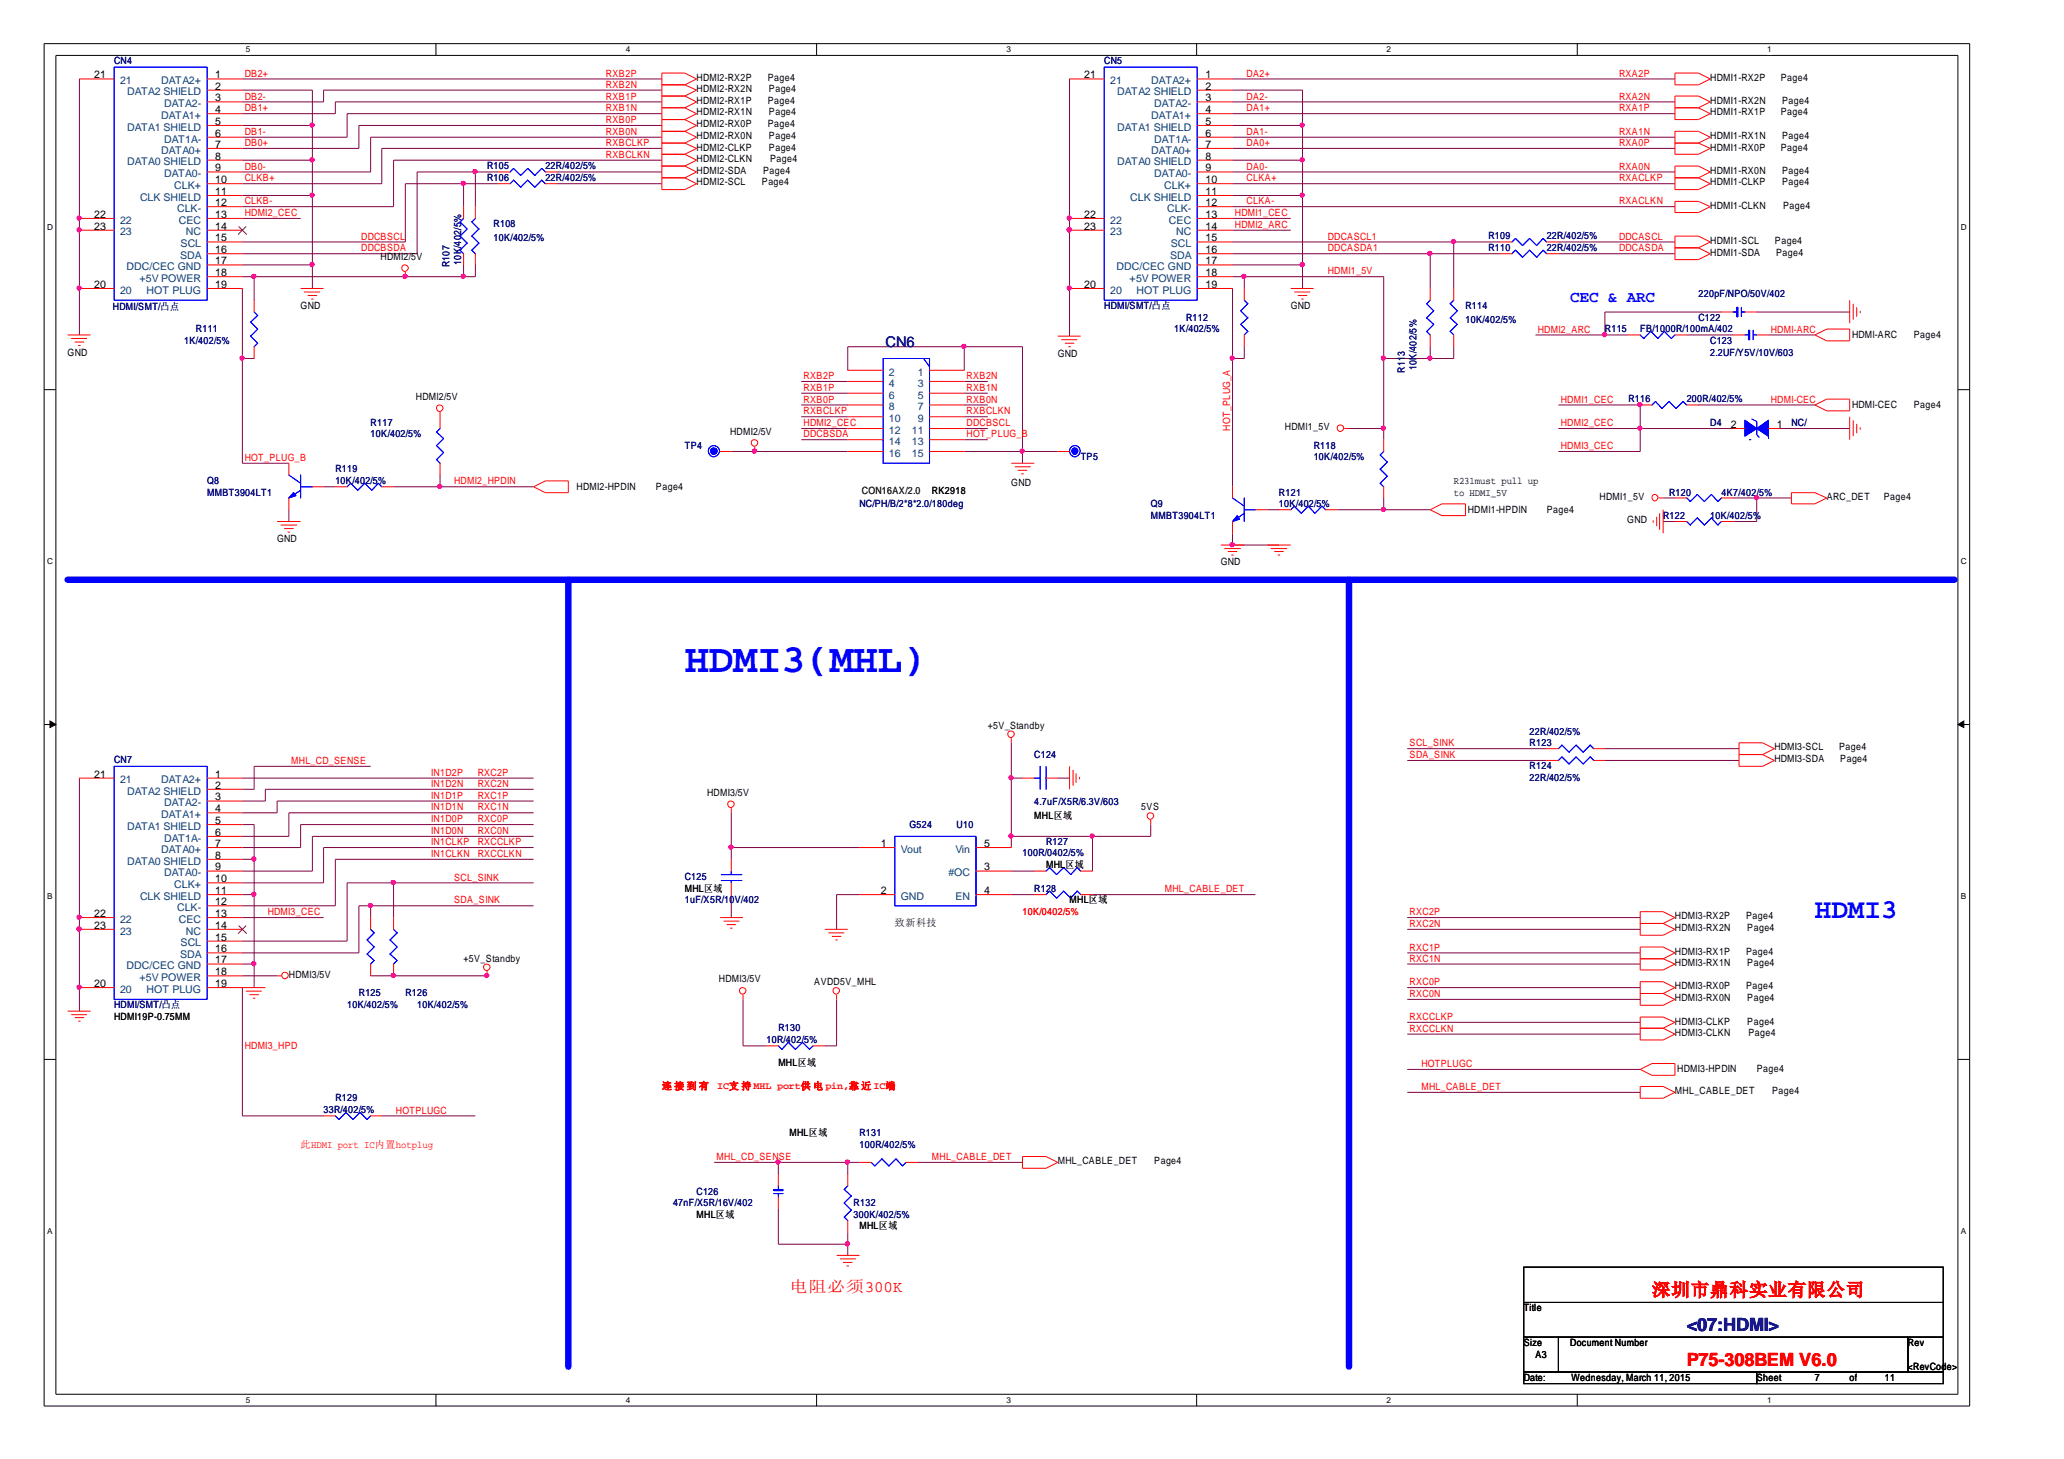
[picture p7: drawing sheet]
<svg xmlns="http://www.w3.org/2000/svg" width="297mm" height="210mm" viewBox="0 0 297 210" stroke-linecap="round" stroke-linejoin="round" font-family="sans-serif">
<path d="M6.3 6.3h277.2v196h-277.2zM8 8h273.8v192.6h-273.8z" fill="none" stroke="#000" stroke-width=".14"/>
<g fill="#fff">
<path d="M35.4 6.4h.6v1.4h-.6z"/>
<path d="M35.4 200.8h.6v1.3h-.6z"/>
</g>
<path d="M62.7 6.3v1.7M62.7 200.6v1.7" fill="none" stroke="#000" stroke-width=".14"/>
<g fill="#fff">
<path d="M90.1 6.4h.6v1.4h-.6z"/>
<path d="M90.1 200.8h.6v1.3h-.6z"/>
</g>
<path d="M117.5 6.3v1.7M117.5 200.6v1.7" fill="none" stroke="#000" stroke-width=".14"/>
<g fill="#fff">
<path d="M144.9 6.4h.6v1.4h-.6z"/>
<path d="M144.9 200.8h.6v1.3h-.6z"/>
</g>
<path d="M172.2 6.3v1.7M172.2 200.6v1.7" fill="none" stroke="#000" stroke-width=".14"/>
<g fill="#fff">
<path d="M199.6 6.4h.6v1.4h-.6z"/>
<path d="M199.6 200.8h.6v1.3h-.6z"/>
</g>
<path d="M227 6.3v1.7M227 200.6v1.7" fill="none" stroke="#000" stroke-width=".14"/>
<g fill="#fff">
<path d="M254.3 6.4h.6v1.4h-.6z"/>
<path d="M254.3 200.8h.6v1.3h-.6z"/>
<path d="M6.8 32h.7v1.4h-.7z"/>
<path d="M282.2 32h.8v1.4h-.8z"/>
<path d="M6.8 80.1h.7v1.4h-.7z"/>
<path d="M282.2 80.1h.8v1.4h-.8z"/>
</g>
<path d="M6.3 56.1h1.7M281.8 56.1h1.7" fill="none" stroke="#000" stroke-width=".14"/>
<g fill="#fff">
<path d="M6.8 128.3h.7v1.3h-.7z"/>
<path d="M282.2 128.3h.8v1.3h-.8z"/>
</g>
<path d="M6.3 104.2h1.7M281.8 104.2h1.7" fill="none" stroke="#000" stroke-width=".14"/>
<g fill="#000" stroke="#000" stroke-width=".14">
<path d="M7.2 103.7l.8 .5-.8 .5z" fill-rule="evenodd"/>
<path d="M281.8 104.2l.8-.5v1z" fill-rule="evenodd"/>
</g>
<g fill="#fff">
<path d="M6.8 176.5h.7v1.3h-.7z"/>
<path d="M282.2 176.5h.8v1.3h-.8z"/>
</g>
<path d="M6.3 152.4h1.7M281.8 152.4h1.7M219.3 182.3h60.4v5.1h-60.4zM219.3 187.4h60.4v5h-60.4zM219.3 192.4h5v5h-5zM219.3 197.4h33.5v1.7h-33.5zM224.3 192.4h50.3v5h-50.3zM252.8 197.4h26.9v1.7h-26.9zM274.6 192.4h5.1v5h-5.1z" fill="none" stroke="#000" stroke-width=".14"/>
<g fill="none" stroke="#800040" stroke-width=".14">
<path d="M11.4 11.4v36.8M34.9 13h10.1v28.5M34.9 11.4h60.3M34.9 18h10.1M95.2 19.7h-41.9v5h-18.4M95.2 13h-48.6v1.7h-11.7M95.2 14.7h-46.9v1.7h-13.4M95.2 16.4h-45.2v3.3h-15.1M95.2 18h-43.6v3.4h-16.7M153.9 11.4v37M177.4 11.4h63.6M177.4 19.7h63.6"/>
<path d="M177.4 13h10.1v28.5M177.4 18h10.1M177.4 14.7h63.6M177.4 16.4h63.6M34.9 23h10.1M34.9 38.1h10.1M34.9 28.1h10.1M34.9 31.4h8.4M36.6 39.8v3.4M66.7 26.4v3.3M66.7 38.1v1.7M68.4 38.1v1.7h-33.5"/>
<path d="M68.4 24.7v5M71.7 26.4h-13.4v8.4h-23.4M71.7 24.7h-11.7v11.8h-25.1M80.1 26.4h15.1M80.1 24.7h15.1M95.2 23h-38.6v6.7h-21.7M95.2 21.4h-40.3v5h-20M177.4 39.8h21.7v23.5M177.4 26.4h63.6M177.4 24.7h63.6M177.4 36.5h38.5M177.4 21.4h63.6"/>
<path d="M177.4 23h10.1M177.4 29.7h63.6M177.4 34.8h38.5M177.4 38.1h10.1M177.4 28.1h10.1M177.4 31.4h8.4M177.4 33.1h8.4M179.1 39.8v1.7M205.8 36.5v5M209.2 34.8v6.7M224.3 36.5h16.7M224.3 34.8h16.7"/>
<path d="M34.9 51.6h1.7M34.9 41.5v25.1h6.7M115.3 58.3h6.7M115.3 54.9h6.7M115.3 56.6h6.7M115.3 60h6.7M122 53.3v-3.4h25.2v16.7M138.8 58.3h3.4M138.8 49.9v3.4M138.8 54.9h3.4M138.8 56.6h3.4M138.8 60h3.4"/>
<path d="M177.4 41.5v28.5M179.1 49.9v1.7h-1.7M205.8 49.9v1.7M209.2 49.9v1.7h-10.1M221 48.2h13.4M224.3 58.3h11.8v6.7h-11.8M242.7 48.2h6.7M244.4 58.3h16.8M247.7 44.9h-16.7v3.3M252.8 44.9h13.4M254.5 48.2h6.7M41.6 73.3v1.7"/>
<path d="M46.6 70h1.7M56.6 70h20.2M63.3 68.3v1.7M105.2 65h16.8M115.3 61.7h6.7M115.3 63.3h6.7M138.8 61.7h3.4M138.8 65h13.4M138.8 63.3h3.4M177.4 76.7v1.7h6.7M182.4 73.3h1.7M192.4 73.3h13.4"/>
<path d="M194.1 61.7h5M199.1 71.6v1.7M224.3 61.7h25.1M239.4 75h1.6M239.4 71.6h1.6M249.4 71.6h8.4M252.8 71.6v3.4h-3.4M256.1 61.7h10.1M11.4 111.9v33.6M34.9 111.9h41.9M34.9 118.6h1.7v23.5M53.3 110.3h-16.7v3.3h-1.7"/>
<path d="M76.8 113.6h-38.6v1.6h-3.3M76.8 115.2h-36.9v1.7h-5M76.8 116.9h-35.2v3.4h-6.7M76.8 118.6h-33.5v3.3h-8.4M105.2 116.9v6.7M145.5 111.9h1.7M145.5 106.9v15M152.2 111.9h1.7M165.6 118.6v1.7h-20.1M202.5 107.7h20.1M202.5 109.4h20.1M231 107.7h19.3"/>
<path d="M231 109.4h19.3M34.9 123.6h1.7M34.9 138.7h1.7M34.9 128.7h1.7M34.9 132h11.7M53.3 130.3v1.7M56.6 127v5M76.8 123.6h-28.5v6.7h-13.4M76.8 130.3h-25.2v6.8h-16.7M76.8 120.3h-31.8v5h-10.1M76.8 121.9h-30.2v5.1h-11.7M76.8 127h-26.8v8.4h-15.1"/>
<path d="M105.2 121.9h18.5M105.2 128.7v3.3M123.7 128.7h-3.3v5M145.5 125.3h3.3M145.5 128.7h3.3M157.2 128.7h23.5M157.2 120.3v5M202.5 138.7h33.6M202.5 132h33.6M202.5 137.1h33.6M202.5 133.7h33.6M34.9 142.1v18.4h11.7"/>
<path d="M34.9 140.4h5M53.3 140.4h16.8M106.9 143.8v6.7h3.4M120.4 143.8v6.7h-1.7M202.5 147.1h33.6M202.5 143.8h33.6M202.5 142.1h33.6M202.5 148.8h33.6M202.5 153.9h33.6M202.5 157.2h33.6M54.9 160.5h13.5M102.8 167.2h20.9"/>
<path d="M112 167.2v1.7M112 173.9v5.1h10M122 167.2v1.7M122 177.3v3.3M132.1 167.2h15.1"/>
</g>
<g fill="#f0f" stroke="#f0f" stroke-width=".14">
<circle cx="199.1" cy="61.6" r=".31"/>
<circle cx="236" cy="58.2" r=".31"/>
<circle cx="11.4" cy="133.6" r=".31"/>
<circle cx="11.4" cy="132" r=".31"/>
<circle cx="11.4" cy="142" r=".31"/>
<circle cx="36.5" cy="138.6" r=".31"/>
<circle cx="36.5" cy="128.7" r=".31"/>
<circle cx="36.5" cy="123.6" r=".31"/>
<circle cx="53.3" cy="130.3" r=".31"/>
<circle cx="56.6" cy="127" r=".31"/>
<circle cx="70.1" cy="140.3" r=".31"/>
<circle cx="56.6" cy="140.3" r=".31"/>
<circle cx="34.8" cy="51.5" r=".31"/>
<circle cx="44.9" cy="28.1" r=".31"/>
<circle cx="44.9" cy="18" r=".31"/>
<circle cx="44.9" cy="23" r=".31"/>
<circle cx="58.3" cy="39.8" r=".31"/>
<circle cx="36.5" cy="39.8" r=".31"/>
<circle cx="44.9" cy="38.1" r=".31"/>
<circle cx="66.7" cy="39.8" r=".31"/>
<circle cx="205.8" cy="51.5" r=".31"/>
<circle cx="63.3" cy="70" r=".31"/>
<circle cx="66.7" cy="26.4" r=".31"/>
<circle cx="11.4" cy="33.1" r=".31"/>
<circle cx="11.4" cy="41.4" r=".31"/>
<circle cx="11.4" cy="31.4" r=".31"/>
<circle cx="187.4" cy="28.1" r=".31"/>
<circle cx="236" cy="61.6" r=".31"/>
<circle cx="199.1" cy="51.5" r=".31"/>
<circle cx="177.3" cy="51.5" r=".31"/>
<circle cx="199.1" cy="73.3" r=".31"/>
<circle cx="209.2" cy="34.8" r=".31"/>
<circle cx="205.8" cy="36.5" r=".31"/>
<circle cx="187.4" cy="18" r=".31"/>
<circle cx="187.4" cy="38.1" r=".31"/>
<circle cx="179" cy="39.8" r=".31"/>
<circle cx="187.4" cy="23" r=".31"/>
<circle cx="68.4" cy="24.7" r=".31"/>
<circle cx="153.9" cy="33.1" r=".31"/>
<circle cx="153.9" cy="41.4" r=".31"/>
<circle cx="153.9" cy="31.4" r=".31"/>
<circle cx="252.8" cy="71.6" r=".31"/>
<circle cx="230.9" cy="48.1" r=".31"/>
<circle cx="157.2" cy="120.3" r=".31"/>
<circle cx="145.5" cy="120.3" r=".31"/>
<circle cx="145.5" cy="111.9" r=".31"/>
<circle cx="105.2" cy="121.9" r=".31"/>
<circle cx="122" cy="167.2" r=".31"/>
<circle cx="112" cy="167.2" r=".31"/>
<circle cx="122" cy="178.9" r=".31"/>
<circle cx="147.1" cy="64.9" r=".31"/>
<circle cx="138.7" cy="49.8" r=".31"/>
<circle cx="108.6" cy="64.9" r=".31"/>
<circle cx="177.3" cy="78.4" r=".31"/>
</g>
<g fill="none" stroke="#f00" stroke-width=".14">
<path d="M95.2 12.2h3.4M95.2 13.8h3.4M95.2 15.5h3.4M95.2 17.2h3.4M95.2 18.9h3.4M98.6 12.2l1.6-.8-1.6-.9h-3.4v16.8h3.4l1.6-.9-1.6-.8M98.6 12.2l1.6 .8-1.6 .8M98.6 13.8l1.6 .9-1.6 .8M98.6 15.5l1.6 .9-1.6 .8M98.6 17.2l1.6 .8-1.6 .9M98.6 18.9l1.6 .8-1.6 .9M241 10.5h3.4l1.7 .9-1.7 .8h-3.4z"/>
<path d="M241 13.8h3.4l1.7 .9-1.7 .8 1.7 .9-1.7 .8h-3.4zM241 18.9h3.4l1.7 .8-1.7 .9 1.7 .8-1.7 .8h-3.4zM241 15.5h3.4M58.3 39.1v.7M71.7 26.4h1.7M78.5 26.4h1.6M95.2 25.6h3.4M95.2 23.9h3.4M95.2 20.6h3.4M95.2 22.2h3.4M98.6 23.9l1.6 .8-1.6 .9M98.6 20.6l1.6 .8-1.6 .8"/>
<path d="M98.6 22.2l1.6 .8-1.6 .9M215.9 34.8h1.7M215.9 36.5h1.7M222.6 34.8h1.7M222.6 36.5h1.7M241 34h3.4l1.7 .8-1.7 .9 1.7 .8-1.7 .9h-3.4zM241 23.9h3.4l1.7 .8-1.7 .9 1.7 .8-1.7 .9h-3.4zM241 29h3.4l1.7 .7-1.7 .9h-3.4zM241 35.7h3.4M241 25.6h3.4M241 20.6h3.4M9.7 48.2h3.3"/>
<path d="M10.2 48.7h2.3M10.8 49.2h1.3M11.3 49.7h.3M36.6 43.2v1.7M36.6 49.9v1.7M43.3 41.5h3.3M43.8 42h2.3M44.3 42.5h1.3M44.8 43h.3M63.3 59.3v.7M152.2 48.4h3.3M152.7 48.9h2.3"/>
<path d="M153.2 49.4h1.4M153.8 49.9h.3M179.1 41.5v1.7M179.1 48.2v1.7M185.8 41.5h3.3M186.3 42h2.3M186.8 42.5h1.3M187.3 43h.3M205.8 41.5v1.7M205.8 48.2v1.7M261.2 58.3l1.7-.9h3.3v1.7h-3.3zM261.2 48.2l1.7-.9h3.3v1.7h-3.3z"/>
<path d="M266.2 43.2v3.3M266.2 60v3.3M266.7 43.7v2.3M267.2 44.2v1.4M267.7 44.7v.4M39.9 75h3.4M40.4 75.5h2.4M40.9 76h1.3M41.4 76.6h.3M76.8 70l1.7-.8h3.3v1.7h-3.3zM108.6 64.3v.7M145.5 66.6h3.3"/>
<path d="M146 67.2h2.3M146.5 67.7h1.3M147 68.2h.3M175.7 78.4h3.4M176.2 78.9h2.4M176.7 79.3h1.4M177.2 79.9h.3M182.4 78.4h3.4M182.9 78.9h2.4M183.4 79.3h1.3M183.9 79.9h.3M193.5 61.7h.6"/>
<path d="M205.8 73.3l1.7-.8h3.4v1.7h-3.4zM237.9 74.9v.3M238.4 74.4v1.3M238.7 71.6h.7M238.8 73.8v2.4M239.4 73.3v3.4M249.4 61.7h1.7M254.5 61.7h1.6M257.8 70.9h3.4l1.7 .7-1.7 .9h-3.4zM266.7 60.5v2.3M267.2 61v1.3M267.7 61.5v.3"/>
<path d="M105.2 116.3v.6M145.5 106.2v.7M147.2 111.9h1.6M150.5 111.9h1.7M153.9 110.3v3.3M154.4 110.8v2.2M154.9 111.3v1.3M155.4 111.8v.3M165.6 118v.6M222.6 109.4h1.7M229.4 109.4h1.6M250.3 106.9h3.4l1.7 .8-1.7 .9 1.7 .8-1.7 .9h-3.4z"/>
<path d="M250.3 108.6h3.4M53.3 132v1.7M53.3 138.7v1.7M70.1 139.7v.7M103.6 132h3.3M104.1 132.5h2.3M104.6 133h1.3M105.1 133.5h.3M105.2 123.6v1.7M105.2 127v1.7M118.7 133.7h3.3M119.2 134.2h2.3"/>
<path d="M119.7 134.7h1.4M120.2 135.2h.4M123.7 128.7h5.1M123.7 121.9h5.1M140.5 128.7h5M140.5 125.3h5M140.5 121.9h5M148.8 128.7h1.7M155.5 128.7h1.7M236.1 131.2h3.3l1.6 .8-1.6 .9 1.6 .8-1.6 .8h-3.3zM236.1 132.9h3.3M236.1 136.2h3.3l1.6 .9-1.6 .8 1.6 .8-1.6 .8h-3.3z"/>
<path d="M236.1 137.9h3.3M9.7 145.5h3.3M10.2 146h2.3M10.8 146.4h1.3M11.3 146.9h.3M34.9 142.1h3.3M35.4 142.6h2.3M35.9 143.1h1.4M36.4 143.6h.3M39.9 140.4h.7M106.9 143.1v.7M120.4 143.1v.7"/>
<path d="M236.1 153.9l1.6-.9h3.3v1.7h-3.3zM236.1 141.2h3.3l1.6 .9-1.6 .8 1.6 .9-1.6 .8h-3.3zM236.1 146.3h3.3l1.6 .8-1.6 .8 1.6 .9-1.6 .8h-3.3zM236.1 156.3h3.3l1.6 .9-1.6 .8h-3.3zM236.1 142.9h3.3M236.1 147.9h3.3M147.2 166.4h3.3l1.7 .8-1.7 .9h-3.3zM120.4 180.6h3.3M120.9 181.1h2.3M121.3 181.6h1.4M121.8 182.1h.4"/>
<circle cx="58.3" cy="38.6" r=".48"/>
<circle cx="63.3" cy="58.7" r=".48"/>
<circle cx="108.6" cy="63.7" r=".48"/>
<circle cx="192.9" cy="61.6" r=".48"/>
<circle cx="238.1" cy="71.6" r=".45"/>
<circle cx="105.2" cy="115.7" r=".48"/>
<circle cx="145.5" cy="105.6" r=".48"/>
<circle cx="165.6" cy="117.4" r=".48"/>
<circle cx="70.1" cy="139.2" r=".48"/>
<circle cx="41" cy="140.3" r=".48"/>
<circle cx="106.9" cy="142.5" r=".48"/>
<circle cx="120.3" cy="142.5" r=".48"/>
</g>
<path d="M9.7 83.4h271.6M81.8 83.4v113.2M194.1 83.4v113.2" fill="none" stroke="#00f" stroke-width=".93"/>
<g fill="none" stroke="#00f" stroke-width=".14">
<path d="M73.4 26.4l.5-.5 1 1 1-1 1.1 1 1-1 .5 .5M217.6 34.8l.5-.5 1 1 1-1 1 1 1-1 .5 .5M217.6 36.5l.5-.5 1 1 1-1 1 1 1-1 .5 .5M36.6 44.9l.5 .5-1 .9 1 1-1 1.1 1 1-.5 .5M179.1 43.2l.5 .5-1 1 1 1-1 1 1 1-.5 .5M205.8 43.2l-.5 .5 1 1-1 1 1 1-1 1 .5 .5M251.1 48.2h.5M252.3 48.2h.5M252.3 47.5v1.4M251.8 63.3h.2M252.1 60.3l.7 .3v1.9l.4 .4M252.3 61.7h.5"/>
<path d="M254.5 60.8v2.3M148.8 111.9h.9M149.7 110.3v3.3M150.5 110.3v3.3M224.3 109.4l.5-.5 1 1 1-1 1 1 1.1-1 .5 .5M53.3 133.7l.5 .5-1 1 1 1-1 1.1 1 .9-.5 .5M103.8 125.8h3M103.8 126.7h3M105.2 125.3v.5M105.2 126.7v.3M128.8 120.3h11.7v10h-11.7zM150.5 128.7l.5-.5 1.1 1 1-1 1 1 .9-1 .5 .5"/>
</g>
<g fill="#00f" stroke="#00f" stroke-width=".14">
<path d="M252.8 61.7l1.7-1.2v2.3z" fill-rule="evenodd"/>
<path d="M251.1 60.5l1.7 1.2-1.7 1.1z" fill-rule="evenodd"/>
<path d="M252.8 61.7l1.7-1.2v2.3z" fill-rule="evenodd"/>
<path d="M251.1 60.5l1.7 1.2-1.7 1.1z" fill-rule="evenodd"/>
</g>
<path d="M251.7 47.6h.1v1.3h-.1z" fill="#00f"/>
<path d="M251.1 48.2h.5M251.6 47.5h.2v1.4h-.2zM252.3 48.2h.5M252.3 47.5v1.4" fill="none" stroke="#00f" stroke-width=".14"/>
<path d="M251.7 47.6h.1v1.3h-.1z" fill="#00f"/>
<g fill="none" stroke="#00f" stroke-width=".14">
<path d="M158.9 9.7h13.4v33.5h-13.4zM66.7 31.4l-.5 .5 1 1-1 1.1 1 1-1 1 .5 .5M68.4 31.4l-.5 .5 1 1-1 1.1 1 1-1 1 .5 .5M73.4 24.7l.5-.5 1 1 1-1 1.1 1 1-1 .5 .5M127.1 51.6h6.7v15h-6.7zM132.9 51.6l.9 1.2M209.2 43.2l-.5 .5 1 1-1 1 1 1-1 1 .5 .5M251.6 47.5h.2v1.4h-.2zM242.7 75l.5 .5 1.1-1 1 1 1-1 .9 1 .5-.5M16.4 110.3h13.4v33.5h-13.4zM150.5 125.3l.5-.5 1.1 1 1-1 1 1 .9-1 .5 .5M111.3 171.7h1.4"/>
<path d="M112 170.6v.5M112 171.7v.5"/>
<circle cx="102.7" cy="64.9" r=".8"/>
<circle cx="154.7" cy="64.9" r=".77"/>
</g>
<g fill="none" stroke="#f00" stroke-width=".14">
<path d="M153.9 11.4h5M172.3 11.4h5.1M172.3 13h5.1M172.3 14.7h5.1M172.3 16.4h5.1M172.3 18h5.1M172.3 19.7h5.1M66.7 29.7v1.7M66.7 36.5v1.6M68.4 29.7v1.7M68.4 36.5v1.6M71.7 24.7h1.7"/>
<path d="M78.5 24.7h1.6M153.9 31.4h5M153.9 33.1h5M172.3 24.7h5.1M172.3 21.4h5.1M172.3 23h5.1M172.3 26.4h5.1M172.3 28.1h5.1M172.3 29.7h5.1M172.3 31.4h5.1M172.3 33.1h5.1M172.3 34.8h5.1"/>
<path d="M172.3 36.5h5.1M172.3 38.1h5.1M172.3 39.8h5.1M122 53.3h5.1M122 54.9h5.1M122 56.6h5.1M122 58.3h5.1M122 60h5.1M133.8 53.3h5M133.8 54.9h5M133.8 56.6h5M133.8 58.3h5"/>
<path d="M133.8 60h5M153.9 41.5h5M172.3 41.5h5.1M209.2 41.5v1.7M209.2 48.2v1.7M249.4 48.2h1.7M252.8 48.2h1.7M103.6 65h1.6M122 65h5.1M122 61.7h5.1M122 63.3h5.1M133.8 65h5"/>
<path d="M133.8 61.7h5M133.8 63.3h5M152.2 65h1.7M241 75h1.7M247.7 75h1.7M11.4 111.9h5M29.8 111.9h5.1M29.8 113.6h5.1M29.8 115.2h5.1M29.8 116.9h5.1M29.8 118.6h5.1M11.4 132h5"/>
<path d="M11.4 133.7h5M29.8 125.3h5.1M29.8 120.3h5.1M29.8 121.9h5.1M29.8 123.6h5.1M29.8 127h5.1M29.8 128.7h5.1M29.8 130.3h5.1M29.8 132h5.1M29.8 133.7h5.1M29.8 135.4h5.1M29.8 137.1h5.1"/>
<path d="M29.8 138.7h5.1M148.8 125.3h1.7M155.5 125.3h1.7M11.4 142.1h5M29.8 140.4h5.1M29.8 142.1h5.1"/>
</g>
<g fill="#00f" stroke="#00f" stroke-width=".14">
<circle cx="102.7" cy="64.9" r=".48"/>
<circle cx="154.7" cy="64.9" r=".45"/>
</g>
<path d="M34.4 133.2l1.1 1.1M35.4 133.2l-1.1 1.1" fill="none" stroke="#804000" stroke-width=".14"/>
<path d="M111.4 171.2h1.3v.1h-1.3z" fill="#00f"/>
<path d="M111.3 171.1h1.4v.2h-1.4zM111.3 171.7h1.4M112 170.6v.5M112 171.7v.5" fill="none" stroke="#00f" stroke-width=".14"/>
<path d="M111.4 171.2h1.3v.1h-1.3z" fill="#00f"/>
<path d="M249.4 44.9h.5M250.6 44.9h.5M250.6 44.2v1.4M50 70l.5-.5 1 1 1-1 1 1 .9-1 .5 .5M185.8 73.3l.5-.5 1 1 1-1 .9 1 1-1 .6 .5M242.7 71.6l.5 .6 1.1-1.1 1 1.1 1-1.1 .9 1.1 .5-.6M48.3 160.5l.5 .6 1-1.1 1 1.1 1-1.1 1 1.1 .5-.6M111.3 171.1h1.4v.2h-1.4z" fill="none" stroke="#00f" stroke-width=".14"/>
<path d="M48.3 70h1.7M54.9 70h1.7M184.1 73.3h1.7M190.8 73.3h1.6M241 71.6h1.7M247.7 71.6h1.7M46.6 160.5h1.7M53.3 160.5h1.6M112 168.9v1.7M112 172.2v1.7" fill="none" stroke="#f00" stroke-width=".14"/>
<path d="M250 44.3h.1v1.3h-.1z" fill="#00f"/>
<path d="M249.4 44.9h.5M249.9 44.2h.2v1.4h-.2zM250.6 44.9h.5M250.6 44.2v1.4" fill="none" stroke="#00f" stroke-width=".14"/>
<path d="M250 44.3h.1v1.3h-.1z" fill="#00f"/>
<g fill="none" stroke="#00f" stroke-width=".14">
<path d="M16.4 9.7h13.4v33.5h-13.4zM236.1 48.2l.5 .5 1-1 1 1 .9-1 1 1 .5-.5M237.7 58.3l.6-.5 .9 1 1-1 1 1 1-1 .5 .5M249.9 44.2h.2v1.4h-.2zM41.6 68.3l1.7 1.2M43.3 70.5l-1.7 1.1M43.3 68.3v3.3M43.3 70h1.7M63.3 61.7l-.5 .5 1 .9-1 1 1 1-1 1 .5 .5M177.4 71.6l1.7 1.2M179.1 73.8l-1.7 1.2M179.1 71.6v3.4"/>
<path d="M179.1 73.3h1.6M199.1 65l-.5 .5 1 1-1 1 1 1-1 1 .5 .5M224.3 107.7l.5-.5 1 1 1-1 1 1 1.1-1 .5 .5M56.6 133.7l.5 .5-1 1 1 1-1 1.1 1 .9-.5 .5M112 150.5l.5 .5 1-1 1 1 1-1 1 1 .5-.5M122 170.6l-.5 .5 1 1-1 1 1 1-1 1 .5 .5M125.4 167.2l.5 .5 1-1 1 1 1-1 1 1 .5-.5"/>
</g>
<g fill="none" stroke="#f00" stroke-width=".14">
<path d="M11.4 11.4h5M29.8 11.4h5.1M29.8 13h5.1M29.8 14.7h5.1M29.8 16.4h5.1M29.8 18h5.1M29.8 19.7h5.1M11.4 31.4h5M11.4 33.1h5M29.8 21.4h5.1M29.8 23h5.1M29.8 24.7h5.1"/>
<path d="M29.8 26.4h5.1M29.8 28.1h5.1M29.8 29.7h5.1M29.8 31.4h5.1M29.8 33.1h5.1M29.8 34.8h5.1M29.8 36.5h5.1M29.8 38.1h5.1M29.8 39.8h5.1M11.4 41.5h5M29.8 41.5h5.1M63.3 60v1.7"/>
<path d="M234.4 48.2h1.7M236.1 58.3h1.6M241 48.2h1.7M242.7 58.3h1.7M247.7 44.9h1.7M251.1 44.9h1.7M41.6 66.6v1.7M41.6 71.6v1.7M45 70h1.6M63.3 66.6v1.7M177.4 70v1.6M177.4 75v1.7"/>
<path d="M180.7 73.3h1.7M199.1 63.3v1.7M199.1 70v1.6M222.6 107.7h1.7M229.4 107.7h1.6M56.6 132v1.7M56.6 138.7v1.7M110.3 150.5h1.7M117 150.5h1.7M122 168.9v1.7M122 175.6v1.7M123.7 167.2h1.7"/>
<path d="M130.4 167.2h1.7"/>
</g>
<g fill="#00f" stroke="#00f" stroke-width=".14">
<path d="M178.1 74.2l.3 .5-1 .3z" fill-rule="evenodd"/>
<path d="M178.1 74.2l.3 .5-1 .3z" fill-rule="evenodd"/>
<path d="M42.2 70.9l.4 .4-1 .3z" fill-rule="evenodd"/>
<path d="M42.2 70.9l.4 .4-1 .3z" fill-rule="evenodd"/>
</g>
<path d="M34.4 32.6l1.1 1.1M35.4 32.6l-1.1 1.1" fill="none" stroke="#804000" stroke-width=".14"/>
<g fill="#f0f" stroke="#f0f" stroke-width=".14">
<circle cx="199.1" cy="61.6" r=".31"/>
<circle cx="236" cy="58.2" r=".31"/>
<circle cx="11.4" cy="133.6" r=".31"/>
<circle cx="11.4" cy="132" r=".31"/>
<circle cx="11.4" cy="142" r=".31"/>
<circle cx="36.5" cy="138.6" r=".31"/>
<circle cx="36.5" cy="128.7" r=".31"/>
<circle cx="36.5" cy="123.6" r=".31"/>
<circle cx="53.3" cy="130.3" r=".31"/>
<circle cx="56.6" cy="127" r=".31"/>
<circle cx="70.1" cy="140.3" r=".31"/>
<circle cx="56.6" cy="140.3" r=".31"/>
<circle cx="34.8" cy="51.5" r=".31"/>
<circle cx="44.9" cy="28.1" r=".31"/>
<circle cx="44.9" cy="18" r=".31"/>
<circle cx="44.9" cy="23" r=".31"/>
<circle cx="58.3" cy="39.8" r=".31"/>
<circle cx="36.5" cy="39.8" r=".31"/>
<circle cx="44.9" cy="38.1" r=".31"/>
<circle cx="66.7" cy="39.8" r=".31"/>
<circle cx="205.8" cy="51.5" r=".31"/>
<circle cx="63.3" cy="70" r=".31"/>
<circle cx="66.7" cy="26.4" r=".31"/>
<circle cx="11.4" cy="33.1" r=".31"/>
<circle cx="11.4" cy="41.4" r=".31"/>
<circle cx="11.4" cy="31.4" r=".31"/>
<circle cx="187.4" cy="28.1" r=".31"/>
<circle cx="236" cy="61.6" r=".31"/>
<circle cx="199.1" cy="51.5" r=".31"/>
<circle cx="177.3" cy="51.5" r=".31"/>
<circle cx="199.1" cy="73.3" r=".31"/>
<circle cx="209.2" cy="34.8" r=".31"/>
<circle cx="205.8" cy="36.5" r=".31"/>
<circle cx="187.4" cy="18" r=".31"/>
<circle cx="187.4" cy="38.1" r=".31"/>
<circle cx="179" cy="39.8" r=".31"/>
<circle cx="187.4" cy="23" r=".31"/>
<circle cx="68.4" cy="24.7" r=".31"/>
<circle cx="153.9" cy="33.1" r=".31"/>
<circle cx="153.9" cy="41.4" r=".31"/>
<circle cx="153.9" cy="31.4" r=".31"/>
<circle cx="252.8" cy="71.6" r=".31"/>
<circle cx="230.9" cy="48.1" r=".31"/>
<circle cx="157.2" cy="120.3" r=".31"/>
<circle cx="145.5" cy="120.3" r=".31"/>
<circle cx="145.5" cy="111.9" r=".31"/>
<circle cx="105.2" cy="121.9" r=".31"/>
<circle cx="122" cy="167.2" r=".31"/>
<circle cx="112" cy="167.2" r=".31"/>
<circle cx="122" cy="178.9" r=".31"/>
<circle cx="147.1" cy="64.9" r=".31"/>
<circle cx="138.7" cy="49.8" r=".31"/>
<circle cx="108.6" cy="64.9" r=".31"/>
<circle cx="177.3" cy="78.4" r=".31"/>
</g>
<text font-size="5.8" fill="#00f" x="98.6" y="96.6">HDMI3(MHL)</text>
<text font-size="4" fill="#00f" x="261.2" y="132">HDMI3</text>
<g font-size="2.6" fill="#f00">
<text x="237.7" y="186.5">深圳市鼎科实业有限公司</text>
<text x="242.7" y="196.5">P75-308BEM V6.0</text>
</g>
<text font-size="2.6" fill="#000080" x="242.7" y="191.4">&lt;07:HDMI&gt;</text>
<text font-size="2.3" fill="#00f" x="226" y="43.4">CEC &amp; ARC</text>
<text font-size="2.3" fill="#f00" x="113.6" y="185.9">电阻必须300K</text>
<text font-size="2.1" fill="#000080" x="127.4" y="50">CN6</text>
<g font-size="1.5">
<text x="13.5" y="11.3">21</text>
<text x="31" y="11.3">1</text>
<text x="156" y="11.3">21</text>
<text x="173.5" y="11.3">1</text>
<text x="31" y="12.9">2</text>
<text x="31" y="14.6">3</text>
<text x="31" y="18">5</text>
<text x="31" y="16.3">4</text>
<text x="173.5" y="16.3">4</text>
<text x="173.5" y="12.9">2</text>
<text x="173.5" y="14.6">3</text>
<text x="173.5" y="18">5</text>
<text x="31" y="19.7">6</text>
<text x="31" y="23">8</text>
<text x="31" y="21.3">7</text>
<text x="173.5" y="21.3">7</text>
<text x="173.5" y="19.7">6</text>
<text x="173.5" y="23">8</text>
<text x="31" y="24.7">9</text>
<text x="31" y="26.3">10</text>
<text x="31" y="28">11</text>
<text x="31" y="29.6">12</text>
<text x="173.5" y="26.3">10</text>
<text x="173.5" y="24.7">9</text>
<text x="173.5" y="28">11</text>
<text x="173.5" y="29.6">12</text>
<text x="13.5" y="33">23</text>
<text x="13.5" y="31.3">22</text>
<text x="31" y="31.3">13</text>
<text x="31" y="33">14</text>
<text x="31" y="34.7">15</text>
<text x="156" y="33">23</text>
<text x="156" y="31.3">22</text>
<text x="173.5" y="31.3">13</text>
<text x="173.5" y="33">14</text>
<text x="173.5" y="34.7">15</text>
<text x="13.5" y="41.4">20</text>
<text x="31" y="38">17</text>
<text x="31" y="39.7">18</text>
<text x="31" y="41.4">19</text>
<text x="31" y="36.4">16</text>
<text x="156" y="41.4">20</text>
<text x="173.5" y="36.4">16</text>
<text x="173.5" y="38">17</text>
<text x="173.5" y="39.7">18</text>
<text x="173.5" y="41.4">19</text>
<text x="249.1" y="61.6">2</text>
<text x="255.7" y="61.6">1</text>
<text x="13.5" y="111.9">21</text>
<text x="31" y="113.5">2</text>
<text x="31" y="111.9">1</text>
<text x="31" y="115.2">3</text>
<text x="31" y="118.5">5</text>
<text x="31" y="116.9">4</text>
<text x="31" y="120.2">6</text>
<text x="31" y="123.5">8</text>
<text x="31" y="125.2">9</text>
<text x="31" y="121.8">7</text>
<text x="126.7" y="121.8">1</text>
<text x="141.6" y="125.2">3</text>
<text x="141.6" y="121.8">5</text>
<text x="13.5" y="131.9">22</text>
<text x="31" y="126.9">10</text>
<text x="31" y="128.6">11</text>
<text x="31" y="130.2">12</text>
<text x="31" y="131.9">13</text>
<text x="126.7" y="128.6">2</text>
<text x="141.6" y="128.6">4</text>
<text x="13.5" y="133.6">23</text>
<text x="31" y="133.6">14</text>
<text x="31" y="135.3">15</text>
<text x="31" y="137">16</text>
<text x="13.5" y="142">20</text>
<text x="31" y="138.6">17</text>
<text x="31" y="140.3">18</text>
<text x="31" y="142">19</text>
</g>
<g font-size="1.5" fill="#004080">
<text x="17.3" y="12.1">21</text>
<text x="18.3" y="13.7">DATA2 SHIELD</text>
<text x="23.2" y="12.1">DATA2+</text>
<text x="23.2" y="17.1">DATA1+</text>
<text x="23.6" y="15.4">DATA2-</text>
<text x="159.8" y="12.1">21</text>
<text x="160.8" y="13.7">DATA2 SHIELD</text>
<text x="165.7" y="12.1">DATA2+</text>
<text x="165.7" y="17.1">DATA1+</text>
<text x="166.1" y="15.4">DATA2-</text>
<text x="18.3" y="18.8">DATA1 SHIELD</text>
<text x="18.3" y="23.8">DATA0 SHIELD</text>
<text x="23.2" y="22.1">DATA0+</text>
<text x="23.6" y="20.5">DAT1A-</text>
<text x="160.8" y="18.8">DATA1 SHIELD</text>
<text x="160.8" y="23.8">DATA0 SHIELD</text>
<text x="165.7" y="22.1">DATA0+</text>
<text x="166.1" y="20.5">DAT1A-</text>
<text x="20.2" y="28.9">CLK SHIELD</text>
<text x="23.6" y="25.5">DATA0-</text>
<text x="25.1" y="27.2">CLK+</text>
<text x="162.6" y="28.9">CLK SHIELD</text>
<text x="166.1" y="25.5">DATA0-</text>
<text x="167.6" y="27.2">CLK+</text>
<text x="17.3" y="33.9">23</text>
<text x="17.3" y="32.2">22</text>
<text x="25.5" y="30.5">CLK-</text>
<text x="25.7" y="32.2">CEC</text>
<text x="26" y="35.6">SCL</text>
<text x="26.8" y="33.9">NC</text>
<text x="159.8" y="33.9">23</text>
<text x="159.8" y="32.2">22</text>
<text x="168" y="30.5">CLK-</text>
<text x="168.2" y="32.2">CEC</text>
<text x="168.5" y="35.6">SCL</text>
<text x="169.2" y="33.9">NC</text>
<text x="18.2" y="38.9">DDC/CEC GND</text>
<text x="20.1" y="40.6">+5V POWER</text>
<text x="25.9" y="37.3">SDA</text>
<text x="160.7" y="38.9">DDC/CEC GND</text>
<text x="162.6" y="40.6">+5V POWER</text>
<text x="168.4" y="37.3">SDA</text>
<text x="17.3" y="42.3">20</text>
<text x="21.1" y="42.3">HOT PLUG</text>
<text x="159.8" y="42.3">20</text>
<text x="163.6" y="42.3">HOT PLUG</text>
<text x="127.9" y="54">2</text>
<text x="127.9" y="55.6">4</text>
<text x="127.9" y="57.3">6</text>
<text x="127.9" y="59">8</text>
<text x="132.1" y="54">1</text>
<text x="132.1" y="55.6">3</text>
<text x="132.1" y="57.3">5</text>
<text x="132.1" y="59">7</text>
<text x="127.9" y="60.7">10</text>
<text x="127.9" y="62.4">12</text>
<text x="127.9" y="64">14</text>
<text x="127.9" y="65.7">16</text>
<text x="131.2" y="62.4">11</text>
<text x="131.2" y="64">13</text>
<text x="131.2" y="65.7">15</text>
<text x="132.1" y="60.7">9</text>
<text x="17.3" y="112.7">21</text>
<text x="23.2" y="112.7">DATA2+</text>
<text x="18.3" y="114.3">DATA2 SHIELD</text>
<text x="18.3" y="119.4">DATA1 SHIELD</text>
<text x="23.2" y="117.7">DATA1+</text>
<text x="23.6" y="116">DATA2-</text>
<text x="18.3" y="124.4">DATA0 SHIELD</text>
<text x="23.2" y="122.7">DATA0+</text>
<text x="23.6" y="121.1">DAT1A-</text>
<text x="129.6" y="122.7">Vout</text>
<text x="137.5" y="122.7">Vin</text>
<text x="20.2" y="129.5">CLK SHIELD</text>
<text x="23.6" y="126.1">DATA0-</text>
<text x="25.1" y="127.8">CLK+</text>
<text x="25.5" y="131.1">CLK-</text>
<text x="129.6" y="129.5">GND</text>
<text x="136.5" y="126.1">#OC</text>
<text x="137.5" y="129.5">EN</text>
<text x="17.3" y="134.5">23</text>
<text x="17.3" y="132.8">22</text>
<text x="25.7" y="132.8">CEC</text>
<text x="25.9" y="137.9">SDA</text>
<text x="26" y="136.2">SCL</text>
<text x="26.8" y="134.5">NC</text>
<text x="17.3" y="142.8">20</text>
<text x="18.2" y="139.5">DDC/CEC GND</text>
<text x="20.1" y="141.2">+5V POWER</text>
<text x="21.1" y="142.8">HOT PLUG</text>
</g>
<g font-size="1.4" fill="#000080">
<text x="16.4" y="9.2">CN4</text>
<text x="158.9" y="9.2">CN5</text>
<text x="70.1" y="26">R106</text>
<text x="70.1" y="24.3">R105</text>
<text x="78.5" y="26">22R/402/5%</text>
<text x="78.5" y="24.3">22R/402/5%</text>
<text x="71" y="32.7">R108</text>
<text x="71" y="34.7">10K/402/5%</text>
<text x="214.2" y="34.4">R109</text>
<text x="222.6" y="34.4">22R/402/5%</text>
<text x="64.7" y="38.5" transform="rotate(-90 64.7 38.5)">R107</text>
<text x="66.4" y="38.1" transform="rotate(-90 66.4 38.1)">10K/402/5%</text>
<text x="214.2" y="36.1">R110</text>
<text x="222.6" y="36.1">22R/402/5%</text>
<text x="16.3" y="44.6">HDMI/SMT/凸点</text>
<text x="28.2" y="47.8">R111</text>
<text x="158.9" y="44.5">HDMI/SMT/凸点</text>
<text x="169" y="47.8">1K/402/5%</text>
<text x="170.7" y="46.2">R112</text>
<text x="210.9" y="44.5">R114</text>
<text x="210.9" y="46.5">10K/402/5%</text>
<text x="231" y="47.8">R115</text>
<text x="236.1" y="47.8">FB/1000R/100mA/402</text>
<text x="244.4" y="46.2">C122</text>
<text x="244.4" y="42.8">220pF/NPO/50V/402</text>
<text x="26.5" y="49.5">1K/402/5%</text>
<text x="202.2" y="53.6" transform="rotate(-90 202.2 53.6)">R113</text>
<text x="203.9" y="53.3" transform="rotate(-90 203.9 53.3)">10K/402/5%</text>
<text x="246.1" y="49.5">C123</text>
<text x="246.1" y="51.2">2.2UF/Y5V/10V/603</text>
<text x="234.4" y="57.8">R116</text>
<text x="242.7" y="57.8">200R/402/5%</text>
<text x="53.3" y="61.2">R117</text>
<text x="53.3" y="62.9">10K/402/5%</text>
<text x="98.6" y="64.5">TP4</text>
<text x="189.1" y="64.5">R118</text>
<text x="246.1" y="61.2">D4</text>
<text x="257.8" y="61.2">NC/</text>
<text x="29.8" y="69.6">Q8</text>
<text x="29.8" y="71.3">MMBT3904LT1</text>
<text x="48.3" y="67.9">R119</text>
<text x="48.3" y="69.6">10K/402/5%</text>
<text x="155.5" y="66.2">TP5</text>
<text x="184.1" y="71.3">R121</text>
<text x="189.1" y="66.2">10K/402/5%</text>
<text x="240.2" y="71.3">R120</text>
<text x="247.7" y="71.3">4K7/402/5%</text>
<text x="123.7" y="72.9">NC/PH/B/2*8*2.0/180deg</text>
<text x="165.6" y="72.9">Q9</text>
<text x="165.6" y="74.6">MMBT3904LT1</text>
<text x="184.1" y="72.9">10K/402/5%</text>
<text x="239.4" y="74.6">R122</text>
<text x="246.1" y="74.6">10K/402/5%</text>
<text x="220.1" y="107.3">R123</text>
<text x="220.1" y="105.7">22R/402/5%</text>
<text x="16.4" y="109.8">CN7</text>
<text x="148.8" y="109">C124</text>
<text x="220.1" y="110.7">R124</text>
<text x="220.1" y="112.4">22R/402/5%</text>
<text x="130.9" y="119.1">G524</text>
<text x="137.7" y="119.1">U10</text>
<text x="148.8" y="115.8">4.7uF/X5R/6.3V/603</text>
<text x="147.2" y="123.2">100R/0402/5%</text>
<text x="150.5" y="121.6">R127</text>
<text x="98.6" y="126.6">C125</text>
<text x="98.6" y="130">1uF/X5R/10V/402</text>
<text x="148.8" y="128.3">R128</text>
<text x="51.6" y="143.4">R125</text>
<text x="58.3" y="143.4">R126</text>
<text x="16.4" y="145">HDMI/SMT/凸点</text>
<text x="50" y="145">10K/402/5%</text>
<text x="60" y="145">10K/402/5%</text>
<text x="112" y="148.4">R130</text>
<text x="110.3" y="150">10R/402/5%</text>
<text x="46.6" y="160.1">33R/402/5%</text>
<text x="48.3" y="158.4">R129</text>
<text x="123.7" y="163.5">R131</text>
<text x="123.7" y="165.1">100R/402/5%</text>
<text x="96.9" y="173.5">47nF/X5R/16V/402</text>
<text x="100.2" y="171.9">C126</text>
<text x="122.9" y="173.5">R132</text>
<text x="122.9" y="175.2">300K/402/5%</text>
</g>
<g font-size="1.4" fill="#f00">
<text x="35.2" y="11">DB2+</text>
<text x="87.2" y="11">RXB2P</text>
<text x="179.4" y="11">DA2+</text>
<text x="233" y="11">RXA2P</text>
<text x="35.2" y="14.3">DB2-</text>
<text x="35.2" y="16">DB1+</text>
<text x="87.2" y="12.6">RXB2N</text>
<text x="87.2" y="17.7">RXB0P</text>
<text x="87.2" y="14.3">RXB1P</text>
<text x="87.2" y="16">RXB1N</text>
<text x="179.4" y="14.3">DA2-</text>
<text x="179.4" y="16">DA1+</text>
<text x="233" y="14.3">RXA2N</text>
<text x="233" y="16">RXA1P</text>
<text x="35.2" y="19.4">DB1-</text>
<text x="35.2" y="21">DB0+</text>
<text x="87.2" y="19.4">RXB0N</text>
<text x="87.2" y="21">RXBCLKP</text>
<text x="87.2" y="22.7">RXBCLKN</text>
<text x="179.4" y="21">DA0+</text>
<text x="179.4" y="19.4">DA1-</text>
<text x="233" y="21">RXA0P</text>
<text x="233" y="19.4">RXA1N</text>
<text x="35.2" y="24.4">DB0-</text>
<text x="35.2" y="26.1">CLKB+</text>
<text x="35.2" y="29.4">CLKB-</text>
<text x="179.4" y="26.1">CLKA+</text>
<text x="179.4" y="24.4">DA0-</text>
<text x="179.4" y="29.4">CLKA-</text>
<text x="233" y="26.1">RXACLKP</text>
<text x="233" y="24.4">RXA0N</text>
<text x="233" y="29.4">RXACLKN</text>
<text x="35.2" y="31.1">HDMI2_CEC</text>
<text x="52" y="34.5">DDCBSCL</text>
<text x="177.7" y="31.1">HDMI1_CEC</text>
<text x="177.7" y="32.8">HDMI2_ARC</text>
<text x="191.1" y="34.5">DDCASCL1</text>
<text x="233" y="34.5">DDCASCL</text>
<text x="52" y="36.2">DDCBSDA</text>
<text x="191.1" y="36.2">DDCASDA1</text>
<text x="191.1" y="39.5">HDMI1_5V</text>
<text x="233" y="36.2">DDCASDA</text>
<text x="221.3" y="47.9">HDMI2_ARC</text>
<text x="254.8" y="47.9">HDMI-ARC</text>
<text x="115.7" y="54.5">RXB2P</text>
<text x="115.7" y="56.2">RXB1P</text>
<text x="115.7" y="57.9">RXB0P</text>
<text x="115.7" y="59.6">RXBCLKP</text>
<text x="139.1" y="54.5">RXB2N</text>
<text x="139.1" y="59.6">RXBCLKN</text>
<text x="139.1" y="57.9">RXB0N</text>
<text x="139.1" y="56.2">RXB1N</text>
<text x="224.6" y="57.9">HDMI1_CEC</text>
<text x="254.8" y="57.9">HDMI-CEC</text>
<text x="115.7" y="61.3">HDMI2_CEC</text>
<text x="115.7" y="62.9">DDCBSDA</text>
<text x="139.1" y="62.9">HOT_PLUG_B</text>
<text x="139.1" y="61.3">DDCBSCL</text>
<text x="177" y="62" transform="rotate(-90 177 62)">HOT_PLUG_A</text>
<text x="224.6" y="61.3">HDMI2_CEC</text>
<text x="224.6" y="64.6">HDMI3_CEC</text>
<text x="35.2" y="66.3">HOT_PLUG_B</text>
<text x="65.4" y="69.7">HDMI2_HPDIN</text>
<text x="202.9" y="107.4">SCL_SINK</text>
<text x="41.9" y="109.9">MHL_CD_SENSE</text>
<text x="62.1" y="111.6">IN1D2P</text>
<text x="62.1" y="113.2">IN1D2N</text>
<text x="68.7" y="111.6">RXC2P</text>
<text x="68.7" y="113.2">RXC2N</text>
<text x="202.9" y="109.1">SDA_SINK</text>
<text x="62.1" y="114.9">IN1D1P</text>
<text x="62.1" y="116.6">IN1D1N</text>
<text x="62.1" y="118.3">IN1D0P</text>
<text x="62.1" y="120">IN1D0N</text>
<text x="68.7" y="114.9">RXC1P</text>
<text x="68.7" y="116.6">RXC1N</text>
<text x="68.7" y="118.3">RXC0P</text>
<text x="68.7" y="120">RXC0N</text>
<text x="62.1" y="121.6">IN1CLKP</text>
<text x="62.1" y="123.3">IN1CLKN</text>
<text x="68.7" y="121.6">RXCCLKP</text>
<text x="68.7" y="123.3">RXCCLKN</text>
<text x="38.5" y="131.7">HDMI3_CEC</text>
<text x="65.4" y="130">SDA_SINK</text>
<text x="65.4" y="126.7">SCL_SINK</text>
<text x="147.2" y="131.6">10K/0402/5%</text>
<text x="167.6" y="128.4">MHL_CABLE_DET</text>
<text x="202.9" y="131.7">RXC2P</text>
<text x="202.9" y="136.8">RXC1P</text>
<text x="202.9" y="133.4">RXC2N</text>
<text x="202.9" y="138.4">RXC1N</text>
<text x="202.9" y="143.4">RXC0N</text>
<text x="202.9" y="141.7">RXC0P</text>
<text x="202.9" y="146.7">RXCCLKP</text>
<text x="202.9" y="148.4">RXCCLKN</text>
<text x="35.2" y="151">HDMI3_HPD</text>
<text x="204.6" y="153.5">HOTPLUGC</text>
<text x="57" y="160.2">HOTPLUGC</text>
<text x="95.2" y="156.7">连 接 到 有</text>
<text x="103.2" y="156.7">IC支 持 MHL port供 电 pin,靠 近 IC端</text>
<text x="204.6" y="156.8">MHL_CABLE_DET</text>
<text x="43.3" y="165.1">此HDMI port IC内置hotplug</text>
<text x="103.1" y="166.9">MHL_CD_SENSE</text>
<text x="134.1" y="166.9">MHL_CABLE_DET</text>
</g>
<g font-size="1.4">
<text x="100.2" y="11.6">HDMI2-RX2P</text>
<text x="110.5" y="11.6">Page4</text>
<text x="246.1" y="11.6">HDMI1-RX2P</text>
<text x="256.3" y="11.6">Page4</text>
<text x="100.2" y="13.3">HDMI2-RX2N</text>
<text x="100.2" y="14.9">HDMI2-RX1P</text>
<text x="100.2" y="16.6">HDMI2-RX1N</text>
<text x="110.5" y="14.9">Page4</text>
<text x="110.7" y="13.3">Page4</text>
<text x="110.7" y="16.6">Page4</text>
<text x="246.1" y="14.9">HDMI1-RX2N</text>
<text x="246.1" y="16.6">HDMI1-RX1P</text>
<text x="256.3" y="16.6">Page4</text>
<text x="256.5" y="14.9">Page4</text>
<text x="100.2" y="18.3">HDMI2-RX0P</text>
<text x="100.2" y="20">HDMI2-RX0N</text>
<text x="100.2" y="21.7">HDMI2-CLKP</text>
<text x="100.2" y="23.3">HDMI2-CLKN</text>
<text x="110.5" y="18.3">Page4</text>
<text x="110.7" y="20">Page4</text>
<text x="110.7" y="21.7">Page4</text>
<text x="110.8" y="23.3">Page4</text>
<text x="246.1" y="20">HDMI1-RX1N</text>
<text x="246.1" y="21.7">HDMI1-RX0P</text>
<text x="256.3" y="21.7">Page4</text>
<text x="256.5" y="20">Page4</text>
<text x="100.2" y="25">HDMI2-SDA</text>
<text x="100.2" y="26.7">HDMI2-SCL</text>
<text x="109.6" y="26.7">Page4</text>
<text x="109.8" y="25">Page4</text>
<text x="246.1" y="25">HDMI1-RX0N</text>
<text x="246.1" y="26.7">HDMI1-CLKP</text>
<text x="256.5" y="25">Page4</text>
<text x="256.5" y="26.7">Page4</text>
<text x="246.1" y="35.1">HDMI1-SCL</text>
<text x="246.1" y="30.1">HDMI1-CLKN</text>
<text x="255.4" y="35.1">Page4</text>
<text x="256.6" y="30.1">Page4</text>
<text x="54.8" y="37.4">HDMI2/5V</text>
<text x="246.1" y="36.8">HDMI1-SDA</text>
<text x="255.6" y="36.8">Page4</text>
<text x="43.3" y="44.5">GND</text>
<text x="185.8" y="44.5">GND</text>
<text x="9.7" y="51.2">GND</text>
<text x="152.2" y="51.3">GND</text>
<text x="266.5" y="48.6">HDMI-ARC</text>
<text x="275.4" y="48.6">Page4</text>
<text x="59.9" y="57.5">HDMI2/5V</text>
<text x="266.5" y="58.7">HDMI-CEC</text>
<text x="275.4" y="58.7">Page4</text>
<text x="105.1" y="62.6">HDMI2/5V</text>
<text x="184.9" y="61.9">HDMI1_5V</text>
<text x="83" y="70.5">HDMI2-HPDIN</text>
<text x="94.4" y="70.5">Page4</text>
<text x="134.1" y="71.1">RK2918</text>
<text x="145.5" y="69.9">GND</text>
<text x="209.2" y="69.6">R231must pull up</text>
<text x="209.2" y="71.3">to HDMI_5V</text>
<text x="230.2" y="72">HDMI1_5V</text>
<text x="262.9" y="72">ARC_DET</text>
<text x="271.1" y="72">Page4</text>
<text x="39.9" y="78">GND</text>
<text x="211.2" y="73.8">HDMI1-HPDIN</text>
<text x="222.6" y="73.8">Page4</text>
<text x="234.2" y="75.3">GND</text>
<text x="175.7" y="81.3">GND</text>
<text x="142.2" y="104.8">+5V_Standby</text>
<text x="255.4" y="108">HDMI3-SCL</text>
<text x="264.7" y="108">Page4</text>
<text x="255.4" y="109.7">HDMI3-SDA</text>
<text x="264.8" y="109.7">Page4</text>
<text x="101.8" y="114.5">HDMI3/5V</text>
<text x="148.8" y="117.9">MHL区域</text>
<text x="164.3" y="116.5">5VS</text>
<text x="150.5" y="124.9">MHL区域</text>
<text x="98.6" y="128.3">MHL区域</text>
<text x="153.9" y="130">MHL区域</text>
<text x="128.8" y="133.3">致新科技</text>
<text x="241" y="132.3">HDMI3-RX2P</text>
<text x="241" y="137.3">HDMI3-RX1P</text>
<text x="241" y="134">HDMI3-RX2N</text>
<text x="251.3" y="132.3">Page4</text>
<text x="251.3" y="137.3">Page4</text>
<text x="251.5" y="134">Page4</text>
<text x="41.6" y="140.6">HDMI3/5V</text>
<text x="66.7" y="138.4">+5V_Standby</text>
<text x="103.5" y="141.3">HDMI3/5V</text>
<text x="117.2" y="141.7">AVDD5V_MHL</text>
<text x="241" y="142.3">HDMI3-RX0P</text>
<text x="241" y="139">HDMI3-RX1N</text>
<text x="251.3" y="142.3">Page4</text>
<text x="251.5" y="139">Page4</text>
<text x="16.4" y="146.7">HDMI19P-0.75MM</text>
<text x="241" y="149">HDMI3-CLKN</text>
<text x="241" y="147.4">HDMI3-CLKP</text>
<text x="241" y="144">HDMI3-RX0N</text>
<text x="251.5" y="147.4">Page4</text>
<text x="251.5" y="144">Page4</text>
<text x="251.6" y="149">Page4</text>
<text x="112" y="153.4">MHL区域</text>
<text x="241.4" y="154.3">HDMI3-HPDIN</text>
<text x="252.8" y="154.3">Page4</text>
<text x="241" y="157.4">MHL_CABLE_DET</text>
<text x="255" y="157.4">Page4</text>
<text x="113.6" y="163.5">MHL区域</text>
<text x="152.2" y="167.5">MHL_CABLE_DET</text>
<text x="166.1" y="167.5">Page4</text>
<text x="100.2" y="175.2">MHL区域</text>
<text x="123.7" y="176.9">MHL区域</text>
<text x="219.3" y="188.7">Title</text>
<text x="219.3" y="193.6">Size</text>
<text x="221" y="195.3">A3</text>
<text x="226" y="193.6">Document Number</text>
<text x="274.6" y="193.6">Rev</text>
<text x="274.6" y="197">&lt;RevCode&gt;</text>
<text x="219.3" y="198.6">Date:</text>
<text x="226.1" y="198.6">Wednesday, March 11, 2015</text>
<text x="252.8" y="198.6">Sheet</text>
<text x="261.2" y="198.6">7</text>
<text x="266.2" y="198.6">of</text>
<text x="271.3" y="198.6">11</text>
</g>
<text font-size="1.4" fill="#008000" x="124" y="71.1">CON16AX/2.0</text>
<g font-size="1.2">
<text x="35.4" y="7.5">5</text>
<text x="90.1" y="7.5">4</text>
<text x="144.9" y="7.5">3</text>
<text x="199.6" y="7.5">2</text>
<text x="254.3" y="7.5">1</text>
<text x="6.8" y="33.1">D</text>
<text x="282.2" y="33.1">D</text>
<text x="6.8" y="81.2">C</text>
<text x="282.2" y="81.2">C</text>
<text x="6.8" y="129.4">B</text>
<text x="282.2" y="129.4">B</text>
<text x="6.8" y="177.6">A</text>
<text x="282.2" y="177.6">A</text>
<text x="35.4" y="201.9">5</text>
<text x="90.1" y="201.9">4</text>
<text x="144.9" y="201.9">3</text>
<text x="199.6" y="201.9">2</text>
<text x="254.3" y="201.9">1</text>
</g>
</svg>
